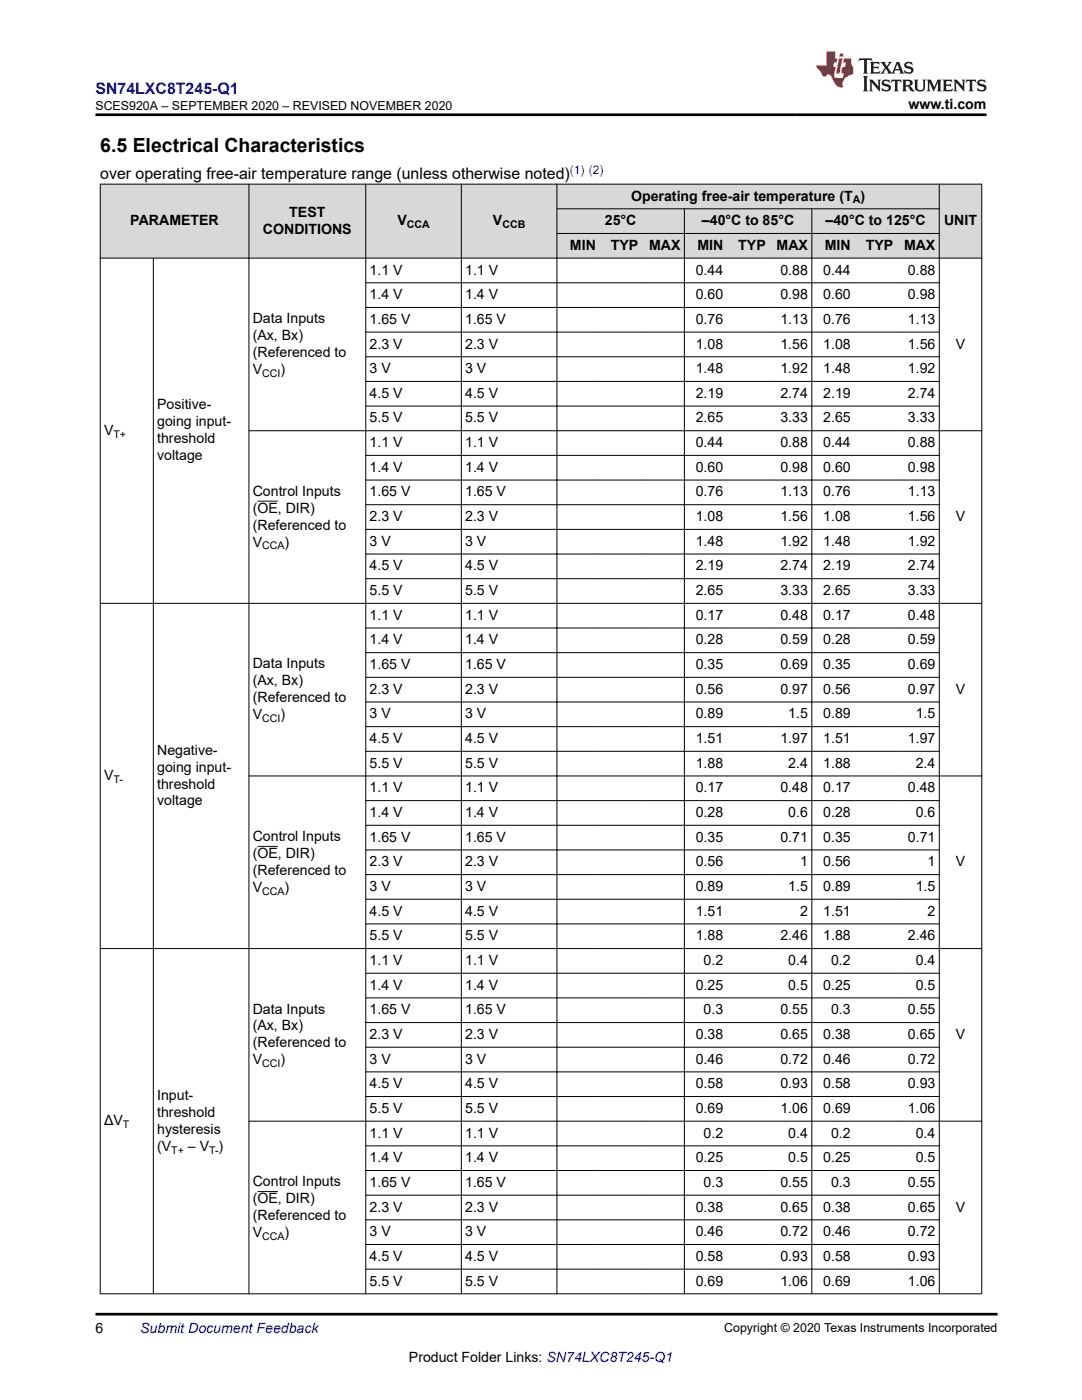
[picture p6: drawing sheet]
<svg xmlns="http://www.w3.org/2000/svg" width="216mm" height="279mm" viewBox="0 0 216 279" stroke-linecap="round" stroke-linejoin="round" font-family="sans-serif">
<g fill="#d8d8d8">
<path d="M20 36.8h175.9v4.9h-175.9z" fill-rule="evenodd"/>
<path d="M20 41.7h175.9v4.9h-175.9z" fill-rule="evenodd"/>
<path d="M20 46.6h175.9v4.9h-175.9z" fill-rule="evenodd"/>
<path d="M20.1 36.8h29.5v14.7h-29.5z" fill-rule="evenodd"/>
<path d="M49.7 36.8h23.2v14.7h-23.2z" fill-rule="evenodd"/>
<path d="M73 36.8h19v14.7h-19z" fill-rule="evenodd"/>
<path d="M92.1 36.8h19v14.7h-19z" fill-rule="evenodd"/>
<path d="M111.2 36.8h76.2v4.8h-76.2z" fill-rule="evenodd"/>
<path d="M187.5 36.8h8.3v14.7h-8.3z" fill-rule="evenodd"/>
<path d="M111.2 41.7h25.3v4.8h-25.3z" fill-rule="evenodd"/>
<path d="M136.6 41.7h25.3v4.8h-25.3z" fill-rule="evenodd"/>
<path d="M162.1 41.7h25.3v4.8h-25.3z" fill-rule="evenodd"/>
<path d="M111.2 46.7h8.4v4.8h-8.4z" fill-rule="evenodd"/>
<path d="M119.6 46.7h8.5v4.8h-8.5z" fill-rule="evenodd"/>
<path d="M128.1 46.7h8.4v4.8h-8.4z" fill-rule="evenodd"/>
<path d="M136.6 46.7h8.4v4.8h-8.4z" fill-rule="evenodd"/>
<path d="M145 46.7h8.5v4.8h-8.5z" fill-rule="evenodd"/>
<path d="M153.5 46.7h8.4v4.8h-8.4z" fill-rule="evenodd"/>
<path d="M162.1 46.7h8.4v4.8h-8.4z" fill-rule="evenodd"/>
<path d="M170.5 46.7h8.4v4.8h-8.4z" fill-rule="evenodd"/>
<path d="M178.9 46.7h8.5v4.8h-8.5z" fill-rule="evenodd"/>
</g>
<g fill="none" stroke="#000" stroke-width=".2">
<path d="M19.9 36.8h176.1M20 36.7v221.6M49.7 36.7v221.6M73 36.7v221.6M92.1 36.7v221.6M111.1 36.7v221.6M187.4 36.7v221.6M195.9 36.7v221.6M19.9 51.5h176.1M30.6 51.5v206.8M72.9 56.4h114.6M111.1 41.7h76.4"/>
<path d="M111.1 46.6h76.4M136.6 41.6v216.7M162 41.6v216.7M72.9 61.4h114.6M72.9 66.3h114.6M72.9 71.2h114.6M72.9 76.1h114.6M49.6 86h146.4M72.9 81h114.6M72.9 90.9h114.6M72.9 95.8h114.6M51.4 100h4.1"/>
<path d="M72.9 100.7h114.6M72.9 105.6h114.6M72.9 110.6h114.6M72.9 115.5h114.6M72.9 125.3h114.6M72.9 130.3h114.6M72.9 135.2h114.6M196 120.4h-176.1M49.6 154.9h146.4M72.9 140.1h114.6M72.9 145h114.6M72.9 149.9h114.6"/>
<path d="M72.9 159.8h114.6M51.4 168.9h4.1M72.9 164.7h114.6M72.9 169.6h114.6M72.9 174.5h114.6M72.9 179.5h114.6M72.9 184.4h114.6M72.9 194.2h114.6M72.9 199.2h114.6M196 189.3h-176.1M72.9 204.1h114.6M72.9 209h114.6"/>
<path d="M72.9 213.9h114.6M72.9 218.8h114.6M49.6 223.8h146.4M51.4 237.8h4.1M72.9 228.7h114.6M72.9 233.6h114.6M72.9 238.5h114.6M72.9 243.4h114.6M72.9 248.4h114.6M72.9 253.3h114.6M196 258.2h-176.1"/>
</g>
<path d="M171.5 11.6l-.2 .6 .5-.2h.6v.1v2.2l-.2 .4h1l-.2-.4v-2.2v-.1h.5l.6 .2-.2-.6zM173.6 12.4l.2 .3v1.6l-.2 .4h1.9l.1-.6a1.08 1.08 0 0 1-1.3 .2v-.7h.6l.4 .2v-.7l-.4 .2h-.6v-.5l.2-.2a1 1 0 0 1 1 .3l-.1-.5zM175.7 12.4l.9 1.1-1 1.2h.9l-.2-.2 .5-.8 .4 .8-.2 .2h1.6l-.2-.2 .2-.5h.9l.1 .5-.1 .2h.9l-.2-.4-.8-1.9h-.5l-.9 2.1-.9-1.1 .9-1h-.8l.2 .2-.4 .6-.4-.6 .2-.2zM179 12.8l.4 1h-.7zM180.7 12.5a.65 .65 0 0 0-.2 .7 .65 .65 0 0 0 .6 .5l.6 .1 .1 .3a.79 .79 0 0 1-.7 .4 .79 .79 0 0 1-.7-.5l.1 .7 .2-.1a.93 .93 0 0 0 1.1 0 .93 .93 0 0 0 .4-.9 1.46 1.46 0 0 0-1.2-.6l-.1-.3a1.09 1.09 0 0 1 1.2 .2l-.2-.6-.1 .1-.5-.2zM172.2 15.2l.2 .4v2.2l-.2 .4h1l-.2-.4v-2.2l.2-.4zM173.4 15.9l.2 .4v1.5l-.2 .4h.8l-.3-.4 .1-1.3 1.6 1.8v-2l.2-.4h-.7l.1 .2 .1 1.1-1.2-1.3zM176.2 16a.65 .65 0 0 0-.2 .8 .65 .65 0 0 0 .6 .4l.6 .2 .1 .2a.79 .79 0 0 1-.7 .4 .79 .79 0 0 1-.7-.5l.1 .7 .2-.1a.93 .93 0 0 0 1.1 .1 .93 .93 0 0 0 .4-1 1.46 1.46 0 0 0-1.2-.5l-.1-.4a1.09 1.09 0 0 1 1.2 .2l-.1-.6-.2 .1-.5-.1zM177.9 15.9l-.1 .6a.63 .63 0 0 1 .8-.3v1.6l-.3 .4h1l-.2-.4v-1.6a.66 .66 0 0 1 .8 .3l-.1-.6zM180 15.9l.2 .4v1.5l-.2 .4h1l-.2-.2-.1-.7h.5l.1 .2a.79 .79 0 0 0 1.2 .6l-1-.9a.61 .61 0 0 0 .6-.6 .61 .61 0 0 0-.5-.7zM180.8 16.2h.1a.47 .47 0 0 1 .5 .1 .47 .47 0 0 1 .1 .5l-.1 .1-.7 .1zM182.3 15.9l.2 .2a2.27 2.27 0 0 0 .4 2 1.04 1.04 0 0 0 1.7-.7v-1.3l.2-.2h-.8l.2 .4v1.1a.6 .6 0 0 1-.6 .6 .6 .6 0 0 1-.6-.6v-1.1l.3-.4zM184.9 15.9l.2 .4v1.5l-.2 .4h.8l-.3-.4v-1.4l.9 1.9 .9-1.9v1.4l-.3 .4h1l-.2-.4v-1.5l.2-.4h-.8l-.7 1.5-.6-1.5zM188.1 15.9l.2 .4v1.5l-.2 .4h1.9l.1-.6a1.09 1.09 0 0 1-1.3 .2v-.7h.6l.4 .2v-.6l-.4 .2h-.6v-.6l.2-.1a1.01 1.01 0 0 1 1 .3l-.1-.6zM190.2 15.9l.3 .4v1.5l-.3 .4h.8l-.2-.4v-1.3l1.6 1.8v-2l.2-.4h-.7l.2 .2v1.1l-1.2-1.3zM192.8 15.9l-.1 .6a.63 .63 0 0 1 .8-.3v1.6l-.3 .4h1l-.2-.4v-1.6a.66 .66 0 0 1 .8 .3l-.1-.6zM195.2 16a.65 .65 0 0 0-.2 .8 .65 .65 0 0 0 .6 .4l.6 .2 .2 .2a.79 .79 0 0 1-.7 .4 .79 .79 0 0 1-.7-.5l.1 .7 .2-.1a.93 .93 0 0 0 1 .1 .93 .93 0 0 0 .5-1 1.46 1.46 0 0 0-1.3-.5v-.4a1.09 1.09 0 0 1 1.2 .2l-.2-.6-.2 .1-.5-.1z" fill="#231f20"/>
<path d="M164.9 10.3v2.7h-2l.1 .4 .8 1a.95 .95 0 0 0 1 .9 .59 .59 0 0 1 .5-.4 .59 .59 0 0 1 .5 .3l.4 .8a1.59 1.59 0 0 0 2.1 1.4 1.61 1.61 0 0 1 1-2.3l1-.3-.1-1.5a1.59 1.59 0 0 1-.3-1.7h-1.5l-.2 .9h.6l-.2 .9h-.5l-.2 .9v.3l.4 .1-.1 .9h-.7a.73 .73 0 0 1-1-.7l.3-1.5h-.5l.1-.9h.5l.2-.9h-.5v-1.3zM167.4 11.6l-.6 3.1h.7l.6-3.1zM167.6 10.7l-.1 .6h.7l.1-.6z" fill="#ed1c24"/>
<path d="M19 22.9h177.8M19 262.3h180" fill="none" stroke="#000" stroke-width=".53"/>
<text font-size="3.9" x="20" y="30.3">6.5 Electrical Characteristics</text>
<text font-size="3.2" fill="#00f" x="19" y="18.7">SN74LXC8T245-Q1</text>
<text font-size="3.2" x="20" y="35.7">over operating free-air temperature range (unless otherwise noted)</text>
<g font-size="2.8">
<text x="181.3" y="21.8">www.ti.com</text>
<text x="125.9" y="40">Operating free-air temperature (T )</text>
<text x="26" y="44.9">PARAMETER</text>
<text x="52.5" y="46.6">CONDITIONS</text>
<text x="57.7" y="43.3">TEST</text>
<text x="79.3" y="44.9">V</text>
<text x="98.4" y="44.9">V</text>
<text x="120.7" y="44.9">25°C</text>
<text x="140.1" y="44.9">–40°C to 85°C</text>
<text x="164.7" y="44.9">–40°C to 125°C</text>
<text x="188.4" y="44.9">UNIT</text>
<text x="113.7" y="49.9">MIN</text>
<text x="121.9" y="49.9">TYP</text>
<text x="129.5" y="49.9">MAX</text>
<text x="139.2" y="49.9">MIN</text>
<text x="147.3" y="49.9">TYP</text>
<text x="155" y="49.9">MAX</text>
<text x="164.6" y="49.9">MIN</text>
<text x="172.8" y="49.9">TYP</text>
<text x="180.4" y="49.9">MAX</text>
<text x="73.7" y="54.8">1.1 V</text>
<text x="73.7" y="59.7">1.4 V</text>
<text x="92.8" y="54.8">1.1 V</text>
<text x="92.8" y="59.7">1.4 V</text>
<text x="138.8" y="54.8">0.44</text>
<text x="138.8" y="59.7">0.60</text>
<text x="155.7" y="54.8">0.88</text>
<text x="155.7" y="59.7">0.98</text>
<text x="164.3" y="54.8">0.44</text>
<text x="164.3" y="59.7">0.60</text>
<text x="181.2" y="54.8">0.88</text>
<text x="181.2" y="59.7">0.98</text>
<text x="50.4" y="64.5">Data Inputs</text>
<text x="73.7" y="64.6">1.65 V</text>
<text x="92.8" y="64.6">1.65 V</text>
<text x="138.8" y="64.6">0.76</text>
<text x="155.7" y="64.6">1.13</text>
<text x="164.3" y="64.6">0.76</text>
<text x="181.2" y="64.6">1.13</text>
<text x="50.4" y="67.9">(Ax, Bx)</text>
<text x="50.4" y="71.2">(Referenced to</text>
<text x="73.7" y="69.6">2.3 V</text>
<text x="92.8" y="69.6">2.3 V</text>
<text x="138.8" y="69.6">1.08</text>
<text x="155.7" y="69.6">1.56</text>
<text x="164.3" y="69.6">1.08</text>
<text x="181.2" y="69.6">1.56</text>
<text x="190.7" y="69.6">V</text>
<text x="50.4" y="74.6">V</text>
<text x="56" y="74.6">)</text>
<text x="73.7" y="74.5">3 V</text>
<text x="92.8" y="74.5">3 V</text>
<text x="138.8" y="74.5">1.48</text>
<text x="155.7" y="74.5">1.92</text>
<text x="164.3" y="74.5">1.48</text>
<text x="181.2" y="74.5">1.92</text>
<text x="31.4" y="81.7">Positive-</text>
<text x="73.7" y="79.4">4.5 V</text>
<text x="92.8" y="79.4">4.5 V</text>
<text x="138.8" y="79.4">2.19</text>
<text x="155.7" y="79.4">2.74</text>
<text x="164.3" y="79.4">2.19</text>
<text x="181.2" y="79.4">2.74</text>
<text x="20.8" y="86.8">V</text>
<text x="31.4" y="85.1">going input-</text>
<text x="31.4" y="88.5">threshold</text>
<text x="73.7" y="84.3">5.5 V</text>
<text x="73.8" y="89.2">1.1 V</text>
<text x="92.8" y="84.3">5.5 V</text>
<text x="92.8" y="89.2">1.1 V</text>
<text x="138.8" y="84.3">2.65</text>
<text x="138.8" y="89.2">0.44</text>
<text x="155.7" y="84.3">3.33</text>
<text x="155.7" y="89.2">0.88</text>
<text x="164.3" y="84.3">2.65</text>
<text x="164.3" y="89.2">0.44</text>
<text x="181.2" y="84.3">3.33</text>
<text x="181.2" y="89.2">0.88</text>
<text x="31.4" y="91.9">voltage</text>
<text x="73.8" y="94.2">1.4 V</text>
<text x="92.8" y="94.2">1.4 V</text>
<text x="138.8" y="94.2">0.60</text>
<text x="155.7" y="94.2">0.98</text>
<text x="164.3" y="94.2">0.60</text>
<text x="181.2" y="94.2">0.98</text>
<text x="50.4" y="98.9">Control Inputs</text>
<text x="73.8" y="99.1">1.65 V</text>
<text x="92.8" y="99.1">1.65 V</text>
<text x="138.8" y="99.1">0.76</text>
<text x="155.7" y="99.1">1.13</text>
<text x="164.3" y="99.1">0.76</text>
<text x="181.2" y="99.1">1.13</text>
<text x="50.4" y="102.3">(OE, DIR)</text>
<text x="50.4" y="105.7">(Referenced to</text>
<text x="73.8" y="104">2.3 V</text>
<text x="92.8" y="104">2.3 V</text>
<text x="138.8" y="104">1.08</text>
<text x="155.7" y="104">1.56</text>
<text x="164.3" y="104">1.08</text>
<text x="181.2" y="104">1.56</text>
<text x="190.7" y="104">V</text>
<text x="50.4" y="109.1">V</text>
<text x="56.8" y="109.1">)</text>
<text x="73.8" y="108.9">3 V</text>
<text x="73.8" y="113.8">4.5 V</text>
<text x="92.8" y="108.9">3 V</text>
<text x="92.8" y="113.8">4.5 V</text>
<text x="138.8" y="108.9">1.48</text>
<text x="138.8" y="113.8">2.19</text>
<text x="155.7" y="108.9">1.92</text>
<text x="155.7" y="113.8">2.74</text>
<text x="164.3" y="108.9">1.48</text>
<text x="164.3" y="113.8">2.19</text>
<text x="181.2" y="108.9">1.92</text>
<text x="181.2" y="113.8">2.74</text>
<text x="73.8" y="118.8">5.5 V</text>
<text x="92.8" y="118.8">5.5 V</text>
<text x="138.8" y="118.8">2.65</text>
<text x="155.7" y="118.8">3.33</text>
<text x="164.3" y="118.8">2.65</text>
<text x="181.2" y="118.8">3.33</text>
<text x="73.7" y="123.7">1.1 V</text>
<text x="92.8" y="123.7">1.1 V</text>
<text x="138.8" y="123.7">0.17</text>
<text x="155.7" y="123.7">0.48</text>
<text x="164.3" y="123.7">0.17</text>
<text x="181.2" y="123.7">0.48</text>
<text x="73.7" y="128.6">1.4 V</text>
<text x="92.8" y="128.6">1.4 V</text>
<text x="138.8" y="128.6">0.28</text>
<text x="155.7" y="128.6">0.59</text>
<text x="164.3" y="128.6">0.28</text>
<text x="181.2" y="128.6">0.59</text>
<text x="50.4" y="133.4">Data Inputs</text>
<text x="50.4" y="136.8">(Ax, Bx)</text>
<text x="73.7" y="133.5">1.65 V</text>
<text x="92.8" y="133.5">1.65 V</text>
<text x="138.8" y="133.5">0.35</text>
<text x="155.7" y="133.5">0.69</text>
<text x="164.3" y="133.5">0.35</text>
<text x="181.2" y="133.5">0.69</text>
<text x="50.4" y="140.1">(Referenced to</text>
<text x="50.4" y="143.5">V</text>
<text x="56" y="143.5">)</text>
<text x="73.7" y="143.4">3 V</text>
<text x="73.7" y="138.4">2.3 V</text>
<text x="92.8" y="143.4">3 V</text>
<text x="92.8" y="138.4">2.3 V</text>
<text x="138.8" y="138.4">0.56</text>
<text x="138.8" y="143.4">0.89</text>
<text x="155.7" y="138.4">0.97</text>
<text x="157.3" y="143.4">1.5</text>
<text x="164.3" y="138.4">0.56</text>
<text x="164.3" y="143.4">0.89</text>
<text x="181.2" y="138.4">0.97</text>
<text x="182.7" y="143.4">1.5</text>
<text x="190.7" y="138.4">V</text>
<text x="73.7" y="148.3">4.5 V</text>
<text x="92.8" y="148.3">4.5 V</text>
<text x="138.8" y="148.3">1.51</text>
<text x="155.7" y="148.3">1.97</text>
<text x="164.3" y="148.3">1.51</text>
<text x="181.2" y="148.3">1.97</text>
<text x="20.8" y="155.7">V</text>
<text x="31.4" y="150.6">Negative-</text>
<text x="31.4" y="154">going input-</text>
<text x="73.7" y="153.2">5.5 V</text>
<text x="92.8" y="153.2">5.5 V</text>
<text x="138.8" y="153.2">1.88</text>
<text x="157.3" y="153.2">2.4</text>
<text x="164.3" y="153.2">1.88</text>
<text x="182.7" y="153.2">2.4</text>
<text x="31.4" y="157.4">threshold</text>
<text x="31.4" y="160.8">voltage</text>
<text x="73.8" y="158.1">1.1 V</text>
<text x="92.8" y="158.1">1.1 V</text>
<text x="138.8" y="158.1">0.17</text>
<text x="155.7" y="158.1">0.48</text>
<text x="164.3" y="158.1">0.17</text>
<text x="181.2" y="158.1">0.48</text>
<text x="50.4" y="167.8">Control Inputs</text>
<text x="73.8" y="163.1">1.4 V</text>
<text x="73.8" y="168">1.65 V</text>
<text x="92.8" y="163.1">1.4 V</text>
<text x="92.8" y="168">1.65 V</text>
<text x="138.8" y="163.1">0.28</text>
<text x="138.8" y="168">0.35</text>
<text x="155.7" y="168">0.71</text>
<text x="157.3" y="163.1">0.6</text>
<text x="164.3" y="163.1">0.28</text>
<text x="164.3" y="168">0.35</text>
<text x="181.2" y="168">0.71</text>
<text x="182.7" y="163.1">0.6</text>
<text x="50.4" y="171.2">(OE, DIR)</text>
<text x="73.8" y="172.9">2.3 V</text>
<text x="92.8" y="172.9">2.3 V</text>
<text x="138.8" y="172.9">0.56</text>
<text x="159.7" y="172.9">1</text>
<text x="164.3" y="172.9">0.56</text>
<text x="185.1" y="172.9">1</text>
<text x="190.7" y="172.9">V</text>
<text x="50.4" y="174.6">(Referenced to</text>
<text x="50.4" y="178">V</text>
<text x="56.8" y="178">)</text>
<text x="73.8" y="177.8">3 V</text>
<text x="92.8" y="177.8">3 V</text>
<text x="138.8" y="177.8">0.89</text>
<text x="157.3" y="177.8">1.5</text>
<text x="164.3" y="177.8">0.89</text>
<text x="182.7" y="177.8">1.5</text>
<text x="73.8" y="182.7">4.5 V</text>
<text x="92.8" y="182.7">4.5 V</text>
<text x="138.8" y="182.7">1.51</text>
<text x="159.7" y="182.7">2</text>
<text x="164.3" y="182.7">1.51</text>
<text x="185.1" y="182.7">2</text>
<text x="73.8" y="187.7">5.5 V</text>
<text x="92.8" y="187.7">5.5 V</text>
<text x="138.8" y="187.7">1.88</text>
<text x="155.7" y="187.7">2.46</text>
<text x="164.3" y="187.7">1.88</text>
<text x="181.2" y="187.7">2.46</text>
<text x="73.7" y="192.6">1.1 V</text>
<text x="73.7" y="197.5">1.4 V</text>
<text x="92.8" y="192.6">1.1 V</text>
<text x="92.8" y="197.5">1.4 V</text>
<text x="138.8" y="197.5">0.25</text>
<text x="140.4" y="192.6">0.2</text>
<text x="157.3" y="192.6">0.4</text>
<text x="157.3" y="197.5">0.5</text>
<text x="164.3" y="197.5">0.25</text>
<text x="165.8" y="192.6">0.2</text>
<text x="182.7" y="192.6">0.4</text>
<text x="182.7" y="197.5">0.5</text>
<text x="50.4" y="202.3">Data Inputs</text>
<text x="73.7" y="202.4">1.65 V</text>
<text x="92.8" y="202.4">1.65 V</text>
<text x="140.4" y="202.4">0.3</text>
<text x="155.7" y="202.4">0.55</text>
<text x="165.8" y="202.4">0.3</text>
<text x="181.2" y="202.4">0.55</text>
<text x="50.4" y="205.7">(Ax, Bx)</text>
<text x="50.4" y="209">(Referenced to</text>
<text x="73.7" y="207.3">2.3 V</text>
<text x="92.8" y="207.3">2.3 V</text>
<text x="138.8" y="207.3">0.38</text>
<text x="155.7" y="207.3">0.65</text>
<text x="164.3" y="207.3">0.38</text>
<text x="181.2" y="207.3">0.65</text>
<text x="190.7" y="207.3">V</text>
<text x="50.4" y="212.4">V</text>
<text x="56" y="212.4">)</text>
<text x="73.7" y="212.3">3 V</text>
<text x="92.8" y="212.3">3 V</text>
<text x="138.8" y="212.3">0.46</text>
<text x="155.7" y="212.3">0.72</text>
<text x="164.3" y="212.3">0.46</text>
<text x="181.2" y="212.3">0.72</text>
<text x="31.4" y="219.5">Input-</text>
<text x="73.7" y="217.2">4.5 V</text>
<text x="92.8" y="217.2">4.5 V</text>
<text x="138.8" y="217.2">0.58</text>
<text x="155.7" y="217.2">0.93</text>
<text x="164.3" y="217.2">0.58</text>
<text x="181.2" y="217.2">0.93</text>
<text x="20.8" y="224.6">ΔV</text>
<text x="31.4" y="222.9">threshold</text>
<text x="31.4" y="226.3">hysteresis</text>
<text x="73.7" y="222.1">5.5 V</text>
<text x="73.8" y="227">1.1 V</text>
<text x="92.8" y="222.1">5.5 V</text>
<text x="92.8" y="227">1.1 V</text>
<text x="138.8" y="222.1">0.69</text>
<text x="140.4" y="227">0.2</text>
<text x="155.7" y="222.1">1.06</text>
<text x="157.3" y="227">0.4</text>
<text x="164.3" y="222.1">0.69</text>
<text x="165.8" y="227">0.2</text>
<text x="181.2" y="222.1">1.06</text>
<text x="182.7" y="227">0.4</text>
<text x="31.4" y="229.7">(V</text>
<text x="37.5" y="229.7">– V )</text>
<text x="73.8" y="232">1.4 V</text>
<text x="92.8" y="232">1.4 V</text>
<text x="138.8" y="232">0.25</text>
<text x="157.3" y="232">0.5</text>
<text x="164.3" y="232">0.25</text>
<text x="182.7" y="232">0.5</text>
<text x="50.4" y="236.7">Control Inputs</text>
<text x="73.8" y="236.9">1.65 V</text>
<text x="92.8" y="236.9">1.65 V</text>
<text x="140.4" y="236.9">0.3</text>
<text x="155.7" y="236.9">0.55</text>
<text x="165.8" y="236.9">0.3</text>
<text x="181.2" y="236.9">0.55</text>
<text x="50.4" y="240.1">(OE, DIR)</text>
<text x="50.4" y="243.5">(Referenced to</text>
<text x="73.8" y="241.8">2.3 V</text>
<text x="92.8" y="241.8">2.3 V</text>
<text x="138.8" y="241.8">0.38</text>
<text x="155.7" y="241.8">0.65</text>
<text x="164.3" y="241.8">0.38</text>
<text x="181.2" y="241.8">0.65</text>
<text x="190.7" y="241.8">V</text>
<text x="50.4" y="246.9">V</text>
<text x="56.8" y="246.9">)</text>
<text x="73.8" y="246.7">3 V</text>
<text x="73.8" y="251.6">4.5 V</text>
<text x="92.8" y="246.7">3 V</text>
<text x="92.8" y="251.6">4.5 V</text>
<text x="138.8" y="246.7">0.46</text>
<text x="138.8" y="251.6">0.58</text>
<text x="155.7" y="246.7">0.72</text>
<text x="155.7" y="251.6">0.93</text>
<text x="164.3" y="246.7">0.46</text>
<text x="164.3" y="251.6">0.58</text>
<text x="181.2" y="246.7">0.72</text>
<text x="181.2" y="251.6">0.93</text>
<text x="73.8" y="256.6">5.5 V</text>
<text x="92.8" y="256.6">5.5 V</text>
<text x="138.8" y="256.6">0.69</text>
<text x="155.7" y="256.6">1.06</text>
<text x="164.3" y="256.6">0.69</text>
<text x="181.2" y="256.6">1.06</text>
<text x="19" y="266.1">6</text>
<text x="81.6" y="271.7">Product Folder Links: SN74LXC8T245-Q1</text>
</g>
<text font-size="2.8" fill="#00f" x="28" y="266.1">Submit Document Feedback</text>
<g font-size="2.5">
<text x="19.1" y="21.9">SCES920A – SEPTEMBER 2020 – REVISED NOVEMBER 2020</text>
<text x="144.5" y="265.8">Copyright © 2020 Texas Instruments Incorporated</text>
</g>
<text font-size="2.4" fill="#00f" x="113.7" y="34.6">(1) (2)</text>
<g font-size="2.1">
<text x="170.2" y="40.6">A</text>
<text x="81.2" y="45.5">CCA</text>
<text x="100.2" y="45.5">CCB</text>
<text x="52.3" y="75.2">CCI</text>
<text x="22.7" y="87.3">T+</text>
<text x="52.3" y="109.6">CCA</text>
<text x="52.3" y="144.1">CCI</text>
<text x="22.6" y="156.2">T-</text>
<text x="52.3" y="178.5">CCA</text>
<text x="52.3" y="213">CCI</text>
<text x="24.5" y="225.1">T</text>
<text x="34.2" y="230.2">T+</text>
<text x="41.7" y="230.2">T-</text>
<text x="52.3" y="247.4">CCA</text>
</g>
</svg>
